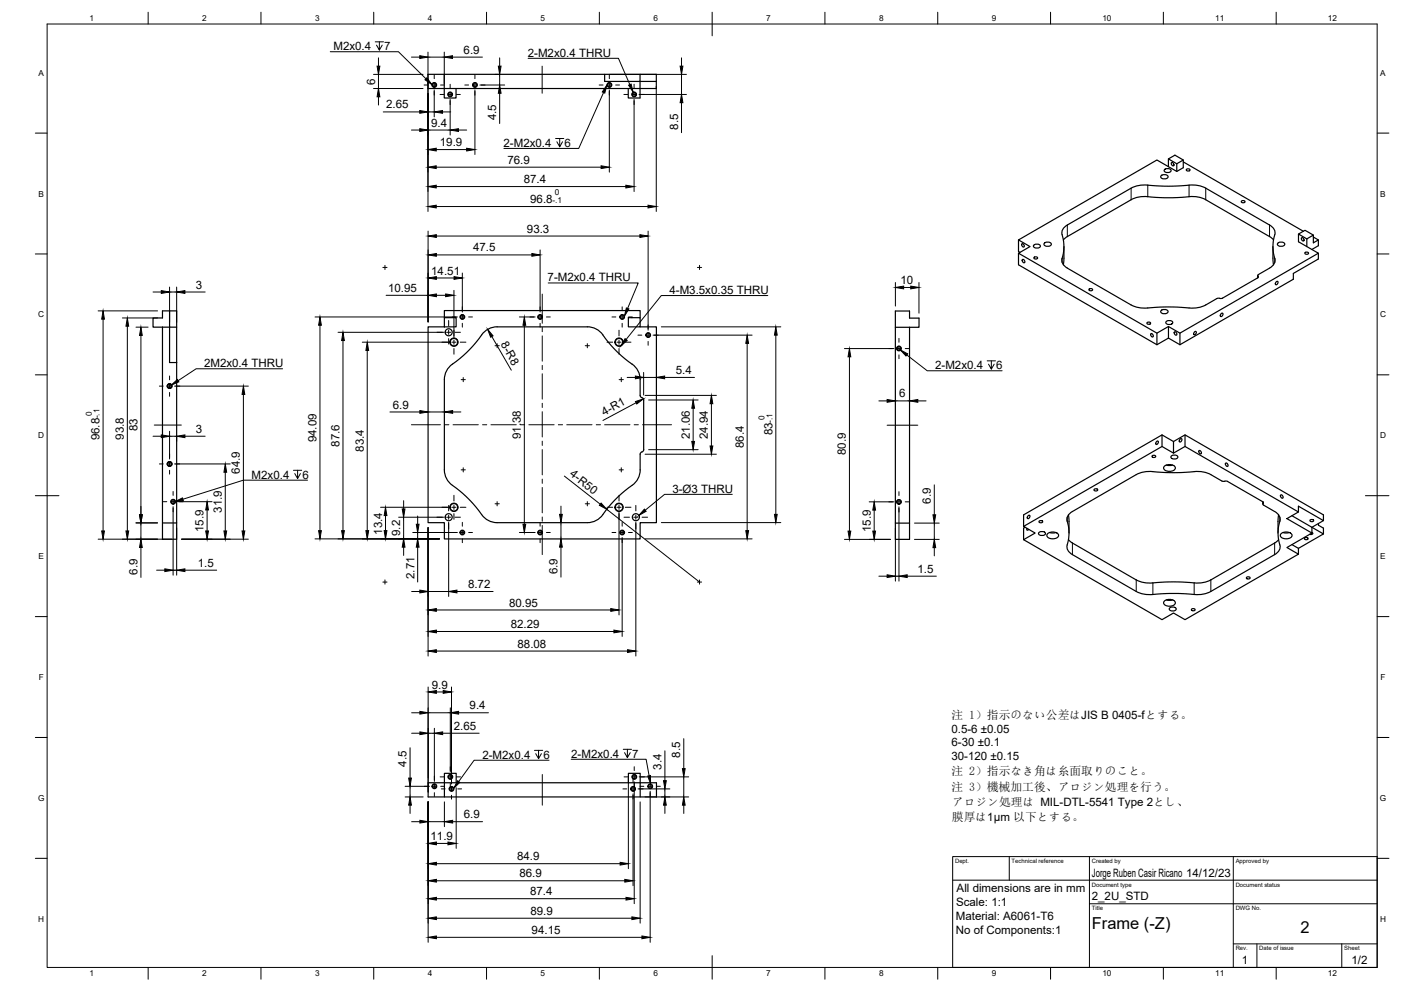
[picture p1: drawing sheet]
<svg xmlns="http://www.w3.org/2000/svg" width="594mm" height="420mm" viewBox="0 0 594 420" stroke-linecap="round" stroke-linejoin="round" font-family="sans-serif">
<!-- layer: Visible Narrow -->
<g fill="none" stroke="#000" stroke-width=".42">
<path d="M479.6 79.8v4.9M486.7 78.5v4.9M504.2 78.5v4.9M511.3 79.8v4.9M452.6 95.4v4.9M538.3 95.4v4.9M450.4 109.6v1.6M533.4 117.1v.6M540.6 109.6v1.6M268.2 134.7h-.5M452.5 219.3v1.6M535.6 212.9v.5"/>
<path d="M542.7 219.3v1.6M454.7 230.2v4.9M540.5 230.2v4.9M481.8 245.9v4.9M488.9 247.1v5M506.4 247.1v5M513.4 245.9v4.9"/>
<circle cx="184.1" cy="36" r="1.04"/>
<circle cx="201.4" cy="36" r="1.04"/>
<circle cx="258.4" cy="36" r="1.04"/>
<circle cx="190.9" cy="40" r="1.04"/>
<circle cx="268.9" cy="40" r="1.04"/>
<circle cx="196.1" cy="134.4" r="1.03"/>
<circle cx="229" cy="134.4" r="1.03"/>
<circle cx="263.8" cy="134.4" r="1.03"/>
<circle cx="192.5" cy="145.1" r="1.79"/>
<circle cx="262.5" cy="145.1" r="1.79"/>
<circle cx="274.9" cy="142.1" r="1.03"/>
<circle cx="381.2" cy="147.8" r="1.04"/>
<circle cx="71.9" cy="163.7" r="1.04"/>
<circle cx="71.9" cy="196.7" r="1.04"/>
<circle cx="73.4" cy="212.7" r="1.04"/>
<circle cx="192.5" cy="215.1" r="1.79"/>
<circle cx="262.5" cy="215.1" r="1.79"/>
<circle cx="381.2" cy="212.8" r="1.04"/>
<circle cx="196.1" cy="225.8" r="1.03"/>
<circle cx="229" cy="225.8" r="1.03"/>
<circle cx="263.8" cy="225.8" r="1.03"/>
<circle cx="184.2" cy="333.4" r="1.04"/>
<circle cx="190.9" cy="329.4" r="1.04"/>
<circle cx="191.5" cy="334.5" r="1.04"/>
<circle cx="268.5" cy="334.5" r="1.04"/>
<circle cx="269" cy="329.4" r="1.04"/>
<circle cx="275.7" cy="333.4" r="1.04"/>
</g>
<!-- layer: Visible -->
<g fill="none" stroke="#000" stroke-width=".51">
<path d="M188.4 31.5v10.1h5v-4.1M256.4 31.5v3h15v-3h-89.9v6h96.8v-6h-6.9M278.3 34.5h-6.9v7.1h-5v-4.1M479.6 79.8l-27 15.6a3.7 3.7 0 0 0-2 5.1 18.3 18.3 0 0 1-.3 9.7l.5 1.9 1.8 1.6 27 15.6M486.7 78.5a12.2 12.2 0 0 0-7.1 1.3M486.7 78.5l8.8 .5 8.7-.5M492.3 74.5a1.84 1.84 0 0 1 3 .6 1.78 1.78 0 0 1-3.1-.3zM493.8 71.9a1.75 1.75 0 0 1 2.8 .5 1.69 1.69 0 0 1-3-.2zM495.4 70.7l-4.8-2.9-58.7 33.9 4.9 2.8-4.9 2.9 58.7 33.8 4.9-2.8 4.8 2.8 58.7-33.8-8.4-4.9v-3.3l3.5 2.1M495.4 67.4l2.8-1.6 3.6 2v3.3l-2.8 1.6-3.6-2M496.8 68.9a.83 .83 0 0 1 .9 .5 .83 .83 0 0 1-.2 1l-.8-.8zM499 69.4l-3.6-2v3.3"/>
<path d="M501.8 67.8l-2.8 1.6v3.3M501.8 68.6l50.9 29.4M503.1 71.9a.84 .84 0 0 1 .8-.4 .84 .84 0 0 1 .7 .7 .84 .84 0 0 1-.9 .4 .84 .84 0 0 1-.6-.7zM504.2 78.5a12.2 12.2 0 0 1 7.1 1.3l27 15.6a3.7 3.7 0 0 1 2 5.1 18 18 0 0 0 .4 9.7l-.6 1.9-1 1.1-5.5 3.2M479.6 84.7l-27 15.6-1.7 1.4M504.2 83.4l-7 .4h-5.3a29.8 29.8 0 0 0-9.4-.2l-2.9 1.1M504.2 83.4a12 12 0 0 1 7.1 1.3l27 15.6 1.7 1.4M526.4 85.3a.84 .84 0 0 1 .9-.3 .84 .84 0 0 1 .6 .7 .84 .84 0 0 1-.9 .3 .84 .84 0 0 1-.6-.7zM550.6 99.2l2.8-1.6 3.5 2.1M431.9 107.4v4.9l58.7 33.9 4.9-2.9 4.8 2.9 48.1-27.8v-2.5l10.6-6.1v-2.4M431.9 101.7v4.9l.6 .4M433.4 103.3a.83 .83 0 0 1 .8 .5 .83 .83 0 0 1-.2 1l-.8-.8z"/>
<path d="M433.6 110a.83 .83 0 0 1 .8 .5 .83 .83 0 0 1-.2 .9l-.7-.8zM438.3 104a1.75 1.75 0 0 1 2.9 .5 1.69 1.69 0 0 1-3-.3zM438.4 109.2a.84 .84 0 0 1 .9-.4 .84 .84 0 0 1 .7 .7 .84 .84 0 0 1-.9 .4 .84 .84 0 0 1-.7-.7zM442.8 103.1a1.84 1.84 0 0 1 3 .6 1.78 1.78 0 0 1-3.1-.3zM451.1 104.5l-.2 7.7M533.3 117.8l-14.9 8.6-2.1 .1-5 2.8a12.2 12.2 0 0 1-7.1 1.3M533.3 116.8v1M533.6 116.4l-.3 1.4M539.8 104.5l.2 7.7M541.1 119.5l.5-.2a.76 .76 0 0 1 .2 .9 .76 .76 0 0 1-1 .4zM541.8 103.1a1.84 1.84 0 0 1 3 .6 1.78 1.78 0 0 1-3.1-.3zM552 100.8a.83 .83 0 0 1 .8 .5 .83 .83 0 0 1-.2 .9l-.7-.8z"/>
<path d="M553.3 107.2a.84 .84 0 0 1 .9-.4 .84 .84 0 0 1 .6 .7 .84 .84 0 0 1-.8 .4 .84 .84 0 0 1-.7-.7zM556.9 100.5l2.1 1.2-2.1 1.3v-3.3l-2.8 1.6v3.2M559 101.7v2.5l-2.7 1.6M68.9 138.7v89.9h6v-74.9M68.9 138.7h-4v-3.9h4v-3h6v21.9M68.9 138.7h3v15h3M71.9 131.8v6.9h3M188.4 138.6h-6.9v83h6.9v6.9h83v-6.9h6.9v-83h-6.9M188.4 134.7v-3h83v3M188.4 134.7h5v3.9h-5zM210.8 138.6h38.3M210.8 138.6a8 8 0 0 0-6.6 3.4"/>
<path d="M249.1 138.6a8 8 0 0 1 6.5 3.4M266.4 134.7h5v3.9h-5zM379.7 131.9h6v3h4v3.9h-4v89.9h-6zM379.7 138.8h6M461.8 122.6a.84 .84 0 0 1 .8-.3 .84 .84 0 0 1 .7 .7 .84 .84 0 0 1-.9 .3 .84 .84 0 0 1-.6-.7zM479.6 129.3a15.5 15.5 0 0 0 10.6 1l7-.1 7 .4M486.4 136.8a.84 .84 0 0 1 .8-.3 .84 .84 0 0 1 .7 .7 .84 .84 0 0 1-.9 .3 .84 .84 0 0 1-.6-.7zM492.3 131.7a1.84 1.84 0 0 1 3 .6 1.78 1.78 0 0 1-3.1-.3zM494.5 136.4a1.75 1.75 0 0 1 2.8 .5 1.69 1.69 0 0 1-3-.3zM495.5 138.4v4.9M517.8 133l.4-.3a.76 .76 0 0 1 .2 1 .76 .76 0 0 1-.9 .4zM204.2 142a56 56 0 0 1-13.6 13.5l-1.8 2.9-.4 2.6v38.2a8.8 8.8 0 0 0 5 7.7 59.9 59.9 0 0 1 12 12.6l2.9 1.7 2.5 .4"/>
<path d="M255.6 142a55.6 55.6 0 0 0 13.7 13.5l1 1.4 1 2.3 .2 8.8 1.3 1 .2 .6-.1 21-.1 .7-1.3 1-.1 6.9a8.7 8.7 0 0 1-5 7.7 50.4 50.4 0 0 0-10.8 11.3M488.1 141.4a.83 .83 0 0 1 .8 .5 .83 .83 0 0 1-.2 1l-.8-.8zM490.6 141.2v5M498.1 140.7a.83 .83 0 0 1 .8 .5 .83 .83 0 0 1-.2 .9l-.8-.8zM500.3 141.2v5M506.5 140.7l.4-.2a.76 .76 0 0 1 .2 1 .76 .76 0 0 1-.9 .3zM488.5 193.3a.84 .84 0 0 1 .9-.3 .84 .84 0 0 1 .6 .7 .84 .84 0 0 1-.8 .3 .84 .84 0 0 1-.7-.7zM488.9 199.9a12.3 12.3 0 0 0-7.1 1.3l-27 15.7a3.7 3.7 0 0 0-2 5.1 18.3 18.3 0 0 1-.4 9.7l.6 1.9 1.7 1.5 27.1 15.7a12 12 0 0 0 7.1 1.2M488.9 200l5.2 .3h7a29.9 29.9 0 0 1 9.5-.1l2.2 .7 5.3 3M490.4 187.2l.5-.2a.76 .76 0 0 1 .1 1 .76 .76 0 0 1-.9 .3zM492.7 184.4v4.9M493.7 197.7a3.1 3.1 0 0 1 4.7 .7 2.89 2.89 0 0 1-5 0z"/>
<path d="M494.6 197.2h2.6M496.6 193.4a1.75 1.75 0 0 1 2.9 .5 1.69 1.69 0 0 1-3-.3zM497.6 187.2v4.9M500.4 186.2l.4-.3a.76 .76 0 0 1 .2 1 .76 .76 0 0 1-.9 .3zM502.5 184.4v4.9M508.5 191a.83 .83 0 0 1 .8 .5 .83 .83 0 0 1-.2 1l-.8-.8zM519.8 196.3a.83 .83 0 0 1 .8 .5 .83 .83 0 0 1-.2 1l-.8-.8zM255.6 218.2a8 8 0 0 1-6.5 3.4M435.9 218.7l.5-.3a.76 .76 0 0 1 .2 1 .76 .76 0 0 1-1 .3zM453.1 218.3l.2 7.7M463.9 207.5a.84 .84 0 0 1 .9-.3 .84 .84 0 0 1 .6 .7 .84 .84 0 0 1-.8 .3 .84 .84 0 0 1-.7-.7zM518.1 203.9l2.5 .2"/>
<path d="M520.6 204.1l14.9 8.6v1M535.5 212.7l.1 .7M535.6 213.4l.2 .7 6 3.8 1 1.8-.1 1.2M542.2 218.3l-.3 7.7M543.1 209.8a.83 .83 0 0 1 .9 .5 .83 .83 0 0 1-.2 1l-.8-.8zM547.8 218.7l8.5 4.9v2.4M550.6 217.1v-2.5l10.6 6.1-4.9 2.9 4.9 2.8-10.6 6.1-2.8-1.6M68.9 221.7h6M210.8 221.6h38.3M379.7 221.8h6M434 223.2l58.7-33.9 4.9 2.8 4.9-2.8 48.1 27.8-4.9 2.8 10.6 6.1-10.6 6.1 4.9 2.9-48.1 27.7-4.9-2.8-4.9 2.8-58.7-33.9 4.9-2.8zM434.7 223.5l-.7 .4v4.9"/>
<path d="M435.4 224l.1 .8 .8-.4M440.5 225.8a1.75 1.75 0 0 1 2.8 .5 1.69 1.69 0 0 1-2.9-.2zM440.6 221a.84 .84 0 0 1 .9-.3 .84 .84 0 0 1 .6 .7 .84 .84 0 0 1-.9 .3 .84 .84 0 0 1-.6-.7zM444.2 226.3a3.1 3.1 0 0 1 4.7 .7 2.89 2.89 0 0 1-5 0zM445.1 225.8h2.6M453.1 228.8l1.7 1.4 27 15.7a12.3 12.3 0 0 0 7.1 1.2M542.2 228.8l-1.7 1.4-27.1 15.7a13.5 13.5 0 0 1-8.8 1.1l-7-.3-8.7 .4M542.7 220.9a16.7 16.7 0 0 0 0 10.2M542.7 231.1l-.1 1.9-1.4 1.7-27.8 16.1a13.4 13.4 0 0 1-8.8 1.1l-8.7-.3-7 .5M543.2 226.3a3.1 3.1 0 0 1 4.7 .7 2.89 2.89 0 0 1-5 0zM544.1 225.8h2.6M550.6 232.5v2.5"/>
<path d="M553.1 228.2a.84 .84 0 0 1 .9-.4 .84 .84 0 0 1 .7 .7 .84 .84 0 0 1-.9 .4 .84 .84 0 0 1-.7-.7zM555.5 220.5a.84 .84 0 0 1 .9-.3 .84 .84 0 0 1 .6 .7 .84 .84 0 0 1-.9 .3 .84 .84 0 0 1-.6-.7zM556.3 225.7l.2 .2a.67 .67 0 0 1-.3 .8 .67 .67 0 0 1-.8-.2M559.1 222v.7l2.1 1.2v2.5M561.2 220.7v-2.4l-58.7-33.9-4.9 2.8-4.9-2.8-58.7 33.9v4.9M493.7 254.9a3.1 3.1 0 0 1 4.7 .7 2.89 2.89 0 0 1-5 0zM494.6 254.4h2.6M495.9 257.8a1.75 1.75 0 0 1 2.9 .5 1.69 1.69 0 0 1-3-.2zM505.2 258.3a.84 .84 0 0 1 .9-.3 .84 .84 0 0 1 .6 .7 .84 .84 0 0 1-.8 .3 .84 .84 0 0 1-.7-.7zM528.5 244.8a.84 .84 0 0 1 .9-.3 .84 .84 0 0 1 .7 .7 .84 .84 0 0 1-.9 .3 .84 .84 0 0 1-.7-.7zM181.5 331.9h96.9v6h-96.9zM193.4 331.9v-4h-5v10"/>
<path d="M266.5 331.9v-4h5v10"/>
<circle cx="184.1" cy="36" r=".81"/>
<circle cx="201.4" cy="36" r=".81"/>
<circle cx="258.4" cy="36" r=".81"/>
<circle cx="190.9" cy="40" r=".81"/>
<circle cx="268.9" cy="40" r=".81"/>
<circle cx="196.1" cy="134.4" r=".81"/>
<circle cx="229" cy="134.4" r=".81"/>
<circle cx="263.8" cy="134.4" r=".81"/>
<circle cx="190.3" cy="140.9" r="1.49"/>
<circle cx="192.5" cy="145.1" r="1.58"/>
<circle cx="262.5" cy="145.1" r="1.58"/>
<circle cx="274.9" cy="142.1" r=".81"/>
<circle cx="381.2" cy="147.8" r=".81"/>
<circle cx="71.9" cy="163.7" r=".81"/>
<circle cx="71.9" cy="196.7" r=".81"/>
<circle cx="73.4" cy="212.7" r=".81"/>
<circle cx="190.3" cy="219.3" r="1.49"/>
<circle cx="192.5" cy="215.1" r="1.58"/>
<circle cx="262.5" cy="215.1" r="1.58"/>
<circle cx="269.6" cy="219.3" r="1.49"/>
<circle cx="381.2" cy="212.8" r=".81"/>
<circle cx="196.1" cy="225.8" r=".81"/>
<circle cx="229" cy="225.8" r=".81"/>
<circle cx="263.8" cy="225.8" r=".81"/>
<circle cx="184.2" cy="333.4" r=".81"/>
<circle cx="191" cy="329.4" r=".81"/>
<circle cx="191.5" cy="334.5" r=".81"/>
<circle cx="268.5" cy="334.5" r=".81"/>
<circle cx="269" cy="329.4" r=".81"/>
<circle cx="275.7" cy="333.4" r=".81"/>
</g>
<!-- layer: BORDER -->
<g fill="none" stroke="#000" stroke-width=".42">
<path d="M20 10.2h564v400h-564zM62.8 5.2v5M110.7 5.2v5M158.5 5.2v5M206.3 5.2v5M254.1 5.2v5M302 5.2v10M349.8 5.2v5M397.6 5.2v5M445.5 5.2v5M493.3 5.2v5M541.1 5.2v5"/>
<path d="M15 56.4h5M584 56.4h5M15 107.7h5M584 107.7h5M15 158.9h5M584 158.9h5M15 210.2h10M579 210.2h10M15 261.4h5M584 261.4h5M15 312.7h5M584 312.7h5"/>
<path d="M15 363.9h5M584 363.9h5M62.8 410.2v5M110.7 410.2v5M158.5 410.2v5M206.3 410.2v5M254.1 410.2v5M302 405.2v10M349.8 410.2v5M397.6 410.2v5M445.5 410.2v5M493.3 410.2v5"/>
<path d="M541.1 410.2v5"/>
</g>
<!-- layer: TITLEBLOCK -->
<path d="M404 363.2h180v47h-180zM404 373.2h180M428 363.2v10M462 363.2v47M523 363.2v47M462 383.2h122M523 400.2h61M533 400.2v10M569 400.2v10" fill="none" stroke="#000" stroke-width=".42"/>
<!-- layer: Smart Centers -->
<g fill="none" stroke="#000" stroke-width=".42">
<path d="M179.8 36h1.7M183.2 36h1.8M184.1 31.7v1.7M184.1 35.1v1.8M184.1 38.7v1.6M186.8 36h1.6M190.9 35.7v1.7M190.9 39.1v1.8M197.1 36h1.6M200.5 36h1.8M201.4 31.7v1.7M201.4 35.1v1.8"/>
<path d="M201.4 38.7v1.6M204.1 36h1.6M229.9 28v11.5M254.1 36h1.6M257.5 36h1.8M258.4 31.7v1.7M258.4 35.1v1.8M258.4 38.7v1.6M261.1 36h1.6M268.9 35.7v1.7M268.9 39.1v1.8M186.6 40h1.6"/>
<path d="M190 40h1.8M190.9 42.7v1.6M193.6 40h1.6M264.6 40h1.6M268 40h1.8M268.9 42.7v1.6M271.6 40h1.6M162.3 113.4h1.8M163.2 112.5v1.8M295.7 113.4h1.8M296.6 112.5v1.8M190.2 135.9v2.3"/>
<path d="M190.2 140v1.8M191.7 134.4h1.7M192.5 140v2.4M195.2 134.4h1.7M196 130.1v1.6M196 133.5v1.8M196 137.1v1.6M198.7 134.4h1.6M224.7 134.4h1.7M228.1 134.4h1.8M229 130.1v1.6M229 133.5v1.8"/>
<path d="M229 137.1v1.6M229.9 124.7v12.4M229.9 138.8v1.8M231.7 134.4h1.6M259.5 134.4h1.6M262.5 140v2.4M262.9 134.4h1.8M263.8 130.1v1.6M263.8 133.5v1.8M263.8 137.1v1.6M266.5 134.4h1.6M274.8 137.8v1.6"/>
<path d="M71.9 159.4v1.6M185.3 140.9h2.3M187.4 145.1h2.4M189.4 140.9h1.7M190.2 143.6v2.3M191.6 145.1h1.8M192.5 144.2v1.8M192.5 147.8v2.4M192.9 140.9h2.3M195.2 145.1h2.4M209.9 146.6h1.8M210.8 145.7v1.8"/>
<path d="M229.9 142.4v10.7M229.9 154.9v1.8M229.9 158.5v10.7M248.2 146.6h1.8M249 145.7v1.8M257.4 145.1h2.4M261.6 145.1h1.8M262.5 144.2v1.8M262.5 147.8v2.4M265.2 145.1h2.4M270.5 142.1h1.7M273.9 142.1h1.8"/>
<path d="M274.8 141.2v1.8M274.8 144.8v1.6M277.5 142.1h1.6M376.9 147.8h1.6M380.3 147.8h1.8M381.2 143.5v1.6M381.2 146.9v1.8M381.2 150.5v1.6M383.9 147.8h1.6M67.6 163.7h1.6M71 163.7h1.8M71.9 162.8v1.8"/>
<path d="M71.9 166.4v1.6M74.6 163.7h1.6M195.5 161h1.8M196.4 160.1v1.7M229.9 171v1.8M229.9 174.6v10.7M262.5 161h1.8M263.4 160.1v1.7M65.4 180.2h11.5M67.6 196.7h1.6M71 196.7h1.8M71.9 192.4v1.6"/>
<path d="M71.9 195.8v1.8M71.9 199.4v1.6M74.6 196.7h1.6M174.5 180.1h12.3M188.5 180.1h1.8M192.1 180.1h10.7M195.5 199.2h1.8M196.4 198.3v1.8M204.6 180.1h1.8M208.2 180.1h10.7M220.7 180.1h1.8M224.3 180.1h10.7"/>
<path d="M229.9 187v1.8M229.9 190.6v10.7M236.7 180.1h1.8M240.3 180.1h10.7M252.8 180.1h1.8M256.4 180.1h10.7M262.5 199.2h1.8M263.4 198.3v1.8M268.9 180.1h1.8M272.5 180.1h12.3M376.2 180.3h13M69.1 212.7h1.6"/>
<path d="M72.5 212.7h1.8M73.4 208.4v1.6M73.4 211.8v1.8M73.4 215.4v1.6M76.1 212.7h1.6M185.3 219.3h2.3M187.4 215.1h2.4M189.4 219.3h1.7M190.2 214.3v2.3M190.2 218.4v1.8M191.6 215.1h1.8M192.5 210v2.4"/>
<path d="M192.5 214.2v1.8M192.5 217.8v2.4M192.9 219.3h2.3M195.2 215.1h2.4M209.9 213.6h1.8M210.8 212.7v1.8M229.9 203.1v1.8M229.9 206.7v10.7M229.9 219.2v1.8M248.2 213.6h1.8M249 212.7v1.8M257.4 215.1h2.4"/>
<path d="M261.6 215.1h1.8M262.5 210v2.4M262.5 214.2v1.8M262.5 217.8v2.4M264.6 219.3h2.3M265.2 215.1h2.4M268.7 219.3h1.8M269.6 214.3v2.3M269.6 218.4v1.8M272.3 219.3h2.3M376.9 212.8h1.6M380.3 212.8h1.8"/>
<path d="M381.2 208.5v1.6M381.2 211.9v1.8M381.2 215.5v1.6M383.9 212.8h1.6M190.2 222v2.3M191.7 225.8h1.7M195.2 225.8h1.7M196 221.5v1.6M196 224.9v1.8M196 228.5v1.6M198.7 225.8h1.6M224.7 225.8h1.7"/>
<path d="M228.1 225.8h1.8M229 221.5v1.6M229 224.9v1.8M229 228.5v1.6M229.9 222.8v12.3M231.7 225.8h1.6M259.5 225.8h1.6M262.9 225.8h1.8M263.8 221.5v1.6M263.8 224.9v1.8M263.8 228.5v1.6M266.5 225.8h1.6"/>
<path d="M269.6 222v2.3M162.3 246.8h1.8M163.2 245.9v1.8M295.7 246.8h1.8M296.6 245.9v1.8M179.9 333.4h1.6M183.3 333.4h1.8M184.2 329.1v1.6M184.2 332.5v1.8M184.2 336.1v1.6M186.6 329.4h1.7M186.9 333.4h1.6"/>
<path d="M187.1 334.5h1.7M190.1 329.4h1.7M190.6 334.5h1.7M190.9 325.1v1.6M190.9 328.5v1.8M190.9 332.1v1.6M191.5 330.2v1.6M191.5 333.6v1.8M191.5 337.2v1.6M193.6 329.4h1.7M194.1 334.5h1.6M230 328.4v13"/>
<path d="M264.1 334.5h1.7M264.6 329.4h1.7M267.5 334.5h1.8M268.1 329.4h1.7M268.4 330.2v1.6M268.4 333.6v1.8M268.4 337.2v1.6M268.9 325.1v1.6M268.9 328.5v1.8M268.9 332.1v1.6M271.1 334.5h1.7M271.4 333.4h1.6"/>
<path d="M271.6 329.4h1.7M274.8 333.4h1.8M275.7 329.1v1.6M275.7 332.5v1.8M275.7 336.1v1.6M278.4 333.4h1.6"/>
</g>
<!-- layer: FD_Dimensions -->
<g fill="none" stroke="#000" stroke-width=".42">
<path d="M158.4 31.5h21M158.4 37.5h21M160.5 24.5v3.5M160.5 31.5v6M174.5 24.2h3.5M181.5 22.1v67.6M181.5 24.2h6.9M184.1 38.1v11.5M188.4 22.1v13.3M191.9 24.2h12.7M201.4 38.1v27.4M203.5 36h10.5"/>
<path d="M209.8 31.5h1.7M211.9 24.5v3.5M211.9 31.5v4.5M211.9 39.5v12.9M258.4 38.1v34.9M258.5 31.5h32.6M278.3 36.6v53.1M289 24.5v3.5M289 31.5v8.5M160.5 41v3.5M162.5 47.5h15.5M174.5 55.1h3.5"/>
<path d="M181.5 47.5h2.6M181.5 55.1h9.4M187.6 47.5h3.5M190.9 42.1v15.2M194.4 55.1h3.5M268.9 42.1v39.1M271 40h20.1M289 43.5v12.7M185 63.4h12.9M185 70.9h69.9M185 79.1h80.4M181.5 98v38.5"/>
<path d="M185 87.6h89.8M274.8 98v42M185 117.9h7.5M185 108.1h40.5M185 100.1h86.3M196 115.8v16.5M229 106v26.3M379.7 119.8v10M389.7 119.8v13M41.6 131.8h25.2M43.7 135.3v89.8M51.9 134.8h14.9"/>
<path d="M54 138.3v86.8M57.7 138.7h5.1M64.9 123.8h3.5M71.9 121.7v14.9M71.9 123.8h3M74.9 121.7v14.9M78.4 123.8h8.6M133.6 134.4h60.4M135.7 137.9v87.1M163.7 125.2h17.8M185 125.2h4M192.5 123.1v19.9"/>
<path d="M220.2 134.4h6.7M222.3 137.9v84.4M280.4 138.6h50.7M383.2 121.9h3M59.8 142.2v76M143.3 140.9h44.9M145.4 144.4v80.6M153.6 145.1h36.8M155.7 148.6v76.4M208.6 142.7l8.2 14.3M272.9 157.9v9.6M276.9 142.1h42"/>
<path d="M316.8 145.6v79.4M329 142.1v76M358.1 147.8h21M360.2 151.3v73.9M74 163.7h31.3M103.2 167.2v57.9M165.3 174.7h12.7M181.5 174.7h6.9M191.9 174.7h3.5M265.9 160h3.5M269.7 170.8l-14 7.5M272.9 160h5.4"/>
<path d="M273.5 167.6h30.3M275 169.6h21M281.8 160h12.7M293.9 173.1v14.1M301.7 171.2v17.9M372.7 170h3.5M379.7 170h6M389.2 170h3.5M64.9 185h3.5M71.9 182.9v11.7M71.9 185h3M74 196.7h23.6"/>
<path d="M74.9 184.9v2.2M78.4 185h8.6M273.5 192.6h30.3M275 190.6h21M73.4 214.8v29.1M75.5 212.7h14.4M87.8 216.2v8.9M95.5 200.2v24.9M161.4 215.1h29M163.5 218.6v6.4M169 219.3h19.2M171.2 212.3v3.5"/>
<path d="M171.2 219.3v9.2M177.1 218.8v3.5M237.9 214.6v3.5M239.3 201.8l15.2 12M257.3 215.9l39.3 30.9M262.5 217.2v43.5M368.6 212.8h10.5M370.7 216.3v8.9M381.2 214.9v31.5M396.2 205.6v12.7M41.6 228.6h31.2M57.7 221.7h9.1"/>
<path d="M59.8 221.7v6.9M59.8 232.1v12.7M74.9 223.8v20.1M77 228.6h28.3M133.6 228.5h52.7M171.2 232v3.5M175 225.8h19M177.1 225.8v2.7M177.1 232v14.8M181.5 223.7v54.5M190.2 221.4v31.5M220.2 225.8h6.7"/>
<path d="M237.9 221.6v6.9M237.9 232v12.7M263.8 227.9v41.9M269.6 221.4v56.8M273.5 228.5h45.4M280.4 221.6h50.7M358.1 228.7h19.5M379.7 223.9v22.5M387.8 228.7h10.5M387.8 221.8h10.5M396.2 221.8v6.9M396.2 232.2v3.5"/>
<path d="M66.4 241.7h3.5M73.4 241.7h1.5M78.4 241.7h13.5M174.5 250.8h3.5M181.5 250.8h8.7M185 258.6h74M193.8 250.8h15.3M372.7 244.3h3.5M379.7 244.3h1.5M384.7 244.3h12.3M185 267.7h75.3M185 276h81.1"/>
<path d="M181.5 291.3v44.5M185 293.4h2.9M191.5 291.3v41.1M173.9 317v12.9M174.5 310.9h3.6M174.5 302.2h3.6M181.5 310.9h2.7M181.5 302.2h9.4M184.2 308.8v22.5M187.7 310.9h15.5M190.9 300.1v27.2M194.5 302.2h12.6"/>
<path d="M281.9 318.3v12.7M289.9 313.2v12.7M171.8 337.9h7.7M171.8 333.4h10.3M173.9 333.4v4.5M181.5 340v59.5M188.4 340v10.5M193.4 334v25.7M266.4 330v38.3M268.4 336.6v38.9M268.9 331.5v51.6M270.6 334.5h13.4"/>
<path d="M271 329.4h21M271.4 340v51.4M273.5 337.9h18.5M275.7 335.5v64M281.9 334.5v3.4M289.9 329.4v8.5M173.9 341.4v3.5M174.5 348.4h3.6M181.5 348.4h6.9M185 357.6h4.9M191.9 348.4h12.7M281.9 341.4v3.5"/>
<path d="M289.9 341.4v3.5M185 366.2h78M185 373.4h79.9M185 389.3h82.9M185 381h80.5M185 397.4h87.2"/>
</g>
<g fill="#000" stroke="#000" stroke-width=".42">
<path d="M159.9 28h1.2l-.6 3.5zM178 23.6l3.5 .6-3.5 .6zM188.4 24.2l3.5-.6v1.2zM211.3 28h1.2l-.6 3.5zM211.9 36l.6 3.5h-1.2zM288.4 28h1.2l-.6 3.5zM160.5 37.5l.6 3.5h-1.2zM178 46.9l3.5 .6-3.5 .5zM178 54.6l3.5 .5-3.5 .6zM184.1 47.5l3.5-.6v1.1zM190.9 55.1l3.5-.5v1.1zM289 40l.6 3.5h-1.2z"/>
<path d="M181.5 63.4l3.5-.6v1.2zM181.5 70.9l3.5-.6v1.2zM181.5 79.1l3.5-.6v1.2zM197.9 62.8l3.5 .6-3.5 .6zM254.9 70.3l3.5 .6-3.5 .6zM265.4 78.5l3.5 .6-3.5 .6zM181.5 87.6l3.5-.6v1.2zM181.5 100.1l3.5-.6v1.2zM271.3 99.5l3.5 .6-3.5 .6zM274.8 87l3.5 .6-3.5 .6zM181.5 117.9l3.5-.6v1.1zM181.5 108.1l3.5-.6v1.1z"/>
<path d="M192.5 117.3l3.5 .6-3.5 .5zM225.5 107.5l3.5 .6-3.5 .5zM43.7 131.8l.6 3.5h-1.2zM54 134.8l.6 3.5h-1.2zM68.4 123.2l3.5 .6-3.5 .6zM74.9 123.8l3.5-.6v1.2zM135.7 134.4l.6 3.5h-1.2zM181.5 125.2l3.5-.6v1.2zM189 124.6l3.5 .6-3.5 .6zM222.3 134.4l.6 3.5h-1.1zM379.7 121.9l3.5-.6v1.2zM386.2 121.3l3.5 .6-3.5 .6z"/>
<path d="M59.8 138.7l.5 3.5h-1.1zM145.4 140.9l.6 3.5h-1.1zM155.7 145.1l.6 3.5h-1.1zM206.8 139.7l2.3 2.7-1.1 .6zM269.4 159.4l3.5 .6-3.5 .6zM278.3 160l3.5-.6v1.2zM316.8 142.1l.6 3.5h-1.1zM329 138.6l.6 3.5h-1.2zM360.2 147.8l.6 3.5h-1.2zM103.2 163.7l.6 3.5h-1.2zM178 174.1l3.5 .6-3.5 .5zM188.4 174.7l3.5-.6v1.1z"/>
<path d="M269.5 170.2l3.3-1.1-2.8 2.2zM293.9 169.6l.6 3.5h-1.2zM301.7 167.6l.6 3.6h-1.2zM376.2 169.4l3.5 .6-3.5 .6zM385.7 170l3.5-.6v1.2zM68.4 184.4l3.5 .6-3.5 .5zM74.9 185l3.5-.6v1.1zM293.3 187.2h1.2l-.6 3.4zM301.1 189.1h1.2l-.6 3.5zM59.2 218.2h1.1l-.5 3.5zM87.8 212.7l.6 3.5h-1.2zM95.5 196.7l.6 3.5h-1.1z"/>
<path d="M163.5 215.1l.6 3.5h-1.2zM170.6 215.8h1.1l-.5 3.5zM237.3 218.1h1.1l-.5 3.5zM254.9 213.3l2.4 2.6-3.1-1.7zM328.4 218.1h1.2l-.6 3.5zM370.7 212.8l.6 3.5h-1.2zM395.6 218.3h1.2l-.6 3.5zM43.1 225.1h1.2l-.6 3.5zM53.4 225.1h1.2l-.6 3.5zM59.8 228.6l.5 3.5h-1.1zM87.2 225.1h1.2l-.6 3.5zM95 225.1h1.1l-.6 3.5z"/>
<path d="M102.6 225.1h1.2l-.6 3.5zM135.1 225h1.2l-.6 3.5zM144.9 225h1.1l-.6 3.5zM155.2 225h1.1l-.6 3.5zM162.9 225h1.2l-.6 3.5zM171.2 228.5l.5 3.5h-1.1zM176.5 222.3h1.2l-.6 3.5zM177.1 228.5l.6 3.5h-1.2zM221.8 222.3h1.1l-.6 3.5zM237.9 228.5l.5 3.5h-1.1zM316.3 225h1.1l-.6 3.5zM359.6 225.2h1.2l-.6 3.5z"/>
<path d="M370.1 225.2h1.2l-.6 3.5zM396.2 228.7l.6 3.5h-1.2zM69.9 241.2l3.5 .5-3.5 .6zM74.9 241.7l3.5-.5v1.1zM178 250.2l3.5 .6-3.5 .6zM181.5 258.6l3.5-.6v1.2zM190.2 250.8l3.6-.6v1.2zM259 258l3.5 .6-3.5 .6zM376.2 243.7l3.5 .6-3.5 .6zM381.2 244.3l3.5-.6v1.2zM181.5 267.7l3.5-.6v1.2zM181.5 276l3.5-.5v1.1z"/>
<path d="M260.3 267.1l3.5 .6-3.5 .6zM266.1 275.5l3.5 .5-3.5 .6zM181.5 293.4l3.5-.6v1.2zM187.9 292.8l3.6 .6-3.6 .6zM178.1 310.3l3.4 .6-3.4 .6zM178.1 301.6l3.4 .6-3.4 .6zM184.2 310.9l3.5-.6v1.2zM190.9 302.2l3.6-.6v1.2zM173.3 329.9h1.2l-.6 3.5zM281.4 331h1.1l-.6 3.5zM289.4 325.9h1.1l-.6 3.5zM173.9 337.9l.6 3.5h-1.2z"/>
<path d="M178.1 347.8l3.4 .6-3.4 .6zM181.5 357.6l3.5-.6v1.2zM189.9 357l3.5 .6-3.5 .6zM188.4 348.4l3.5-.6v1.2zM281.9 337.9l.6 3.5h-1.1zM289.9 337.9l.6 3.5h-1.1zM181.5 366.2l3.5-.6v1.2zM181.5 373.4l3.5-.6v1.2zM263 365.6l3.4 .6-3.4 .6zM264.9 372.8l3.5 .6-3.5 .6zM181.5 389.3l3.5-.6v1.2zM181.5 381l3.5-.6v1.2z"/>
<path d="M181.5 397.4l3.5-.6v1.2zM265.5 380.4l3.4 .6-3.4 .6zM267.9 388.7l3.5 .6-3.5 .6zM272.2 396.8l3.5 .6-3.5 .6z"/>
</g>
<!-- layer: Hole Notes -->
<path d="M181 33l2.1 2.9-2.9-2.1zM266.6 36.1l1-.5 .9 3.5zM265.6 130.6l1.1 .4-1.9 3zM265 143.6l1 .7-2.7 2.4zM72.6 163.3l2.6-2.4 .6 1zM74.2 212.7l3.2-1.6 .3 1.1zM194 331l1 .7-2.6 2.5zM274.7 329l1.1-.2 .1 3.6z" fill="#000" stroke="#000" stroke-width=".42"/>
<g fill="none" stroke="#000" stroke-width=".42">
<path d="M159.1 17.7h3.5M160.9 17.7v3.5l-1.2-2.1M162.1 19.1l-1.2 2.1M140 21.9h29l11.6 11.5M223.9 24.7h38.3l4.9 11.2M232.5 120h38.1l-4.5 10.8M325.6 125.3h-45.2l-14.9 18.6M119.8 156.4h-36.6l-7.7 5M124.4 199.4h3.5M126.2 199.4v3.5l-1.2-2.1M127.4 200.8l-1.2 2.1M130.4 203.6h-27.2l-25.6 8.1"/>
<path d="M226.6 318.1h3.5M228.4 318.1v3.5l-1.2-2.1M229.6 319.5l-1.2 2.1M264.3 317.7h3.5M266 317.7v3.5l-1.2-2.1M267.3 319.1l-1.3 2.1M232.8 322.3h-31.8l-6.5 9.1M242.2 321.9h31.8l1.3 7"/>
</g>
<!-- layer: Leaders -->
<path d="M257.3 36l-.8 3.5-1.1-.5zM381.8 148.3l3.1 1.7-.7 .9zM273.2 215.9l.8 .9-3.1 1.7z" fill="#000" stroke="#000" stroke-width=".42"/>
<path d="M255.9 39.2l-10.5 23.7h-31.7M235.6 58.7h3.5M237.3 58.7v3.5l-1.2-2.1M238.5 60.1l-1.2 2.1M384.5 150.5l8.7 6.7h31.7M418.6 153h3.5M420.4 153v3.5l-1.2-2.1M421.6 154.4l-1.2 2.1M310.5 209.6h-28.7l-8.2 6.7" fill="none" stroke="#000" stroke-width=".42"/>
<g font-size="7">
<text x="463" y="393.7">Frame (-Z)</text>
<text x="551.5" y="395.4">2</text>
</g>
<g font-size="5">
<text x="403.5" y="304.7">注 1）指示のない公差はJIS B 0405-fとする。</text>
<text x="403.5" y="328.7">注 2）指示なき角は糸面取りのこと。</text>
<text x="403.5" y="335.2">注 3）機械加工後、アロジン処理を行う。</text>
<text x="403.6" y="341.6">アロジン処理は MIL-DTL-5541 Type 2とし、</text>
<text x="403.6" y="348">膜厚は1μm 以下とする。</text>
</g>
<g font-size="4.9">
<text x="141.4" y="21.2">M2x0.4</text>
<text x="162.9" y="21.2">7</text>
<text x="196.6" y="22.8">6.9</text>
<text x="223.8" y="24">2-M2x0.4 THRU</text>
<text x="159" y="35.9" transform="rotate(-90 159 35.9)">6</text>
<text x="163.8" y="46">2.65</text>
<text x="182.8" y="53.7">9.4</text>
<text x="210.4" y="51" transform="rotate(-90 210.4 51)">4.5</text>
<text x="287.5" y="55" transform="rotate(-90 287.5 55)">8.5</text>
<text x="186.5" y="62">19.9</text>
<text x="213.5" y="62.2">2-M2x0.4</text>
<text x="239.4" y="62.2">6</text>
<text x="215.2" y="69.4">76.9</text>
<text x="222.1" y="77.6">87.4</text>
<text x="224.8" y="86.1">96.8</text>
<text x="223.4" y="98.6">93.3</text>
<text x="200.6" y="106.6">47.5</text>
<text x="182.9" y="116.4">14.51</text>
<text x="232.2" y="119.3">7-M2x0.4 THRU</text>
<text x="83.1" y="122.3">3</text>
<text x="164.6" y="123.8">10.95</text>
<text x="283.9" y="124.6">4-M3.5x0.35 THRU</text>
<text x="381.8" y="120.4">10</text>
<text x="212.2" y="146" transform="rotate(60 212.2 146)">8-R8</text>
<text x="86.5" y="155.7">2M2x0.4 THRU</text>
<text x="286.5" y="158.6">5.4</text>
<text x="396.5" y="156.5">2-M2x0.4</text>
<text x="422.4" y="156.5">6</text>
<text x="166.6" y="173.2">6.9</text>
<text x="381.3" y="168.5">6</text>
<text x="256.2" y="176.4" transform="rotate(-28 256.2 176.4)">4-R1</text>
<text x="58.3" y="182.9" transform="rotate(-90 58.3 182.9)">83</text>
<text x="83.1" y="183.5">3</text>
<text x="327.5" y="184.6" transform="rotate(-90 327.5 184.6)">83</text>
<text x="42.2" y="186.7" transform="rotate(-90 42.2 186.7)">96.8</text>
<text x="52.5" y="186.5" transform="rotate(-90 52.5 186.5)">93.8</text>
<text x="134.2" y="187.6" transform="rotate(-90 134.2 187.6)">94.09</text>
<text x="144" y="189.4" transform="rotate(-90 144 189.4)">87.6</text>
<text x="154.3" y="191.5" transform="rotate(-90 154.3 191.5)">83.4</text>
<text x="220.9" y="186.2" transform="rotate(-90 220.9 186.2)">91.38</text>
<text x="292.5" y="186.2" transform="rotate(-90 292.5 186.2)">21.06</text>
<text x="300.2" y="186.2" transform="rotate(-90 300.2 186.2)">24.94</text>
<text x="315.4" y="190" transform="rotate(-90 315.4 190)">86.4</text>
<text x="358.7" y="193" transform="rotate(-90 358.7 193)">80.9</text>
<text x="101.7" y="200.9" transform="rotate(-90 101.7 200.9)">64.9</text>
<text x="106.7" y="202.9">M2x0.4</text>
<text x="128.3" y="202.9">6</text>
<text x="241.3" y="201.5" transform="rotate(38 241.3 201.5)">4-R50</text>
<text x="285.1" y="208.9">3-Ø3 THRU</text>
<text x="394.7" y="213.6" transform="rotate(-90 394.7 213.6)">6.9</text>
<text x="94.1" y="217.4" transform="rotate(-90 94.1 217.4)">31.9</text>
<text x="86.4" y="225.6" transform="rotate(-90 86.4 225.6)">15.9</text>
<text x="162" y="226.7" transform="rotate(-90 162 226.7)">13.4</text>
<text x="169.7" y="227.2" transform="rotate(-90 169.7 227.2)">9.2</text>
<text x="369.2" y="225.6" transform="rotate(-90 369.2 225.6)">15.9</text>
<text x="58.3" y="243.6" transform="rotate(-90 58.3 243.6)">6.9</text>
<text x="83.9" y="240.3">1.5</text>
<text x="175.7" y="245.5" transform="rotate(-90 175.7 245.5)">2.71</text>
<text x="236.4" y="243.5" transform="rotate(-90 236.4 243.5)">6.9</text>
<text x="389" y="242.8">1.5</text>
<text x="198.5" y="249.3">8.72</text>
<text x="215.9" y="257.2">80.95</text>
<text x="216.6" y="266.3">82.29</text>
<text x="219.5" y="274.6">88.08</text>
<text x="183.1" y="291.9">9.9</text>
<text x="199.1" y="300.7">9.4</text>
<text x="192.4" y="309.4">2.65</text>
<text x="403.4" y="310.6">0.5-6 ±0.05</text>
<text x="403.5" y="316.4">6-30 ±0.1</text>
<text x="204.6" y="321.6">2-M2x0.4</text>
<text x="230.4" y="321.6">6</text>
<text x="242.2" y="321.2">2-M2x0.4</text>
<text x="268.1" y="321.2">7</text>
<text x="288.5" y="321.2" transform="rotate(-90 288.5 321.2)">8.5</text>
<text x="403.4" y="322.3">30-120 ±0.15</text>
<text x="172.4" y="325" transform="rotate(-90 172.4 325)">4.5</text>
<text x="280.5" y="326.3" transform="rotate(-90 280.5 326.3)">3.4</text>
<text x="196.7" y="346.9">6.9</text>
<text x="182.6" y="356.1">11.9</text>
<text x="219.2" y="364.7">84.9</text>
<text x="220.2" y="372">86.9</text>
<text x="463" y="371.7">Jorge Ruben Casir Ricano 14/12/23</text>
<text x="224.8" y="379.6">87.4</text>
<text x="405.7" y="378.3">All dimensions are in mm</text>
<text x="463" y="381.7">2_2U_STD</text>
<text x="224.9" y="387.8">89.9</text>
<text x="405.4" y="384.2">Scale: 1:1</text>
<text x="225.4" y="395.9">94.15</text>
<text x="405.3" y="396">No of Components:1</text>
<text x="405.3" y="390.1">Material: A6061-T6</text>
<text x="526.6" y="408.8">1</text>
<text x="573.1" y="408.8">1/2</text>
</g>
<g font-size="3.5">
<text x="37.9" y="8.9">1</text>
<text x="85.8" y="8.9">2</text>
<text x="133.6" y="8.9">3</text>
<text x="181.4" y="8.9">4</text>
<text x="229.3" y="8.9">5</text>
<text x="277.1" y="8.9">6</text>
<text x="324.9" y="8.9">7</text>
<text x="372.7" y="8.9">8</text>
<text x="420.6" y="8.9">9</text>
<text x="467.4" y="8.9">10</text>
<text x="515.3" y="8.9">11</text>
<text x="563.1" y="8.9">12</text>
<text x="16.3" y="32">A</text>
<text x="585.3" y="32">A</text>
<text x="16.3" y="83.3">B</text>
<text x="235.3" y="82.8">0</text>
<text x="585.3" y="83.3">B</text>
<text x="234.2" y="86.1">-.1</text>
<text x="16.2" y="134.6">C</text>
<text x="585.2" y="134.6">C</text>
<text x="38.9" y="176.2" transform="rotate(-90 38.9 176.2)">0</text>
<text x="42.2" y="177.3" transform="rotate(-90 42.2 177.3)">-.1</text>
<text x="324.2" y="178.2" transform="rotate(-90 324.2 178.2)">0</text>
<text x="327.5" y="179.2" transform="rotate(-90 327.5 179.2)">-.1</text>
<text x="16.2" y="185.8">D</text>
<text x="585.2" y="185.8">D</text>
<text x="16.3" y="237">E</text>
<text x="585.3" y="237">E</text>
<text x="16.4" y="288.3">F</text>
<text x="585.4" y="288.3">F</text>
<text x="16.1" y="339.6">G</text>
<text x="585.1" y="339.6">G</text>
<text x="16.2" y="390.8">H</text>
<text x="585.2" y="390.8">H</text>
<text x="37.9" y="413.9">1</text>
<text x="85.8" y="413.9">2</text>
<text x="133.6" y="413.9">3</text>
<text x="181.4" y="413.9">4</text>
<text x="229.3" y="413.9">5</text>
<text x="277.1" y="413.9">6</text>
<text x="324.9" y="413.9">7</text>
<text x="372.7" y="413.9">8</text>
<text x="420.6" y="413.9">9</text>
<text x="467.4" y="413.9">10</text>
<text x="515.3" y="413.9">11</text>
<text x="563.1" y="413.9">12</text>
</g>
<g font-size="2.5">
<text x="405" y="366">Dept.</text>
<text x="429" y="366">Technical reference</text>
<text x="463" y="366">Created by</text>
<text x="524" y="366">Approved by</text>
<text x="463" y="376">Document type</text>
<text x="524" y="376">Document status</text>
<text x="463" y="386">Title</text>
<text x="524" y="386">DWG No.</text>
<text x="524" y="403">Rev.</text>
<text x="534" y="403">Date of issue</text>
<text x="570" y="403">Sheet</text>
</g>
</svg>
